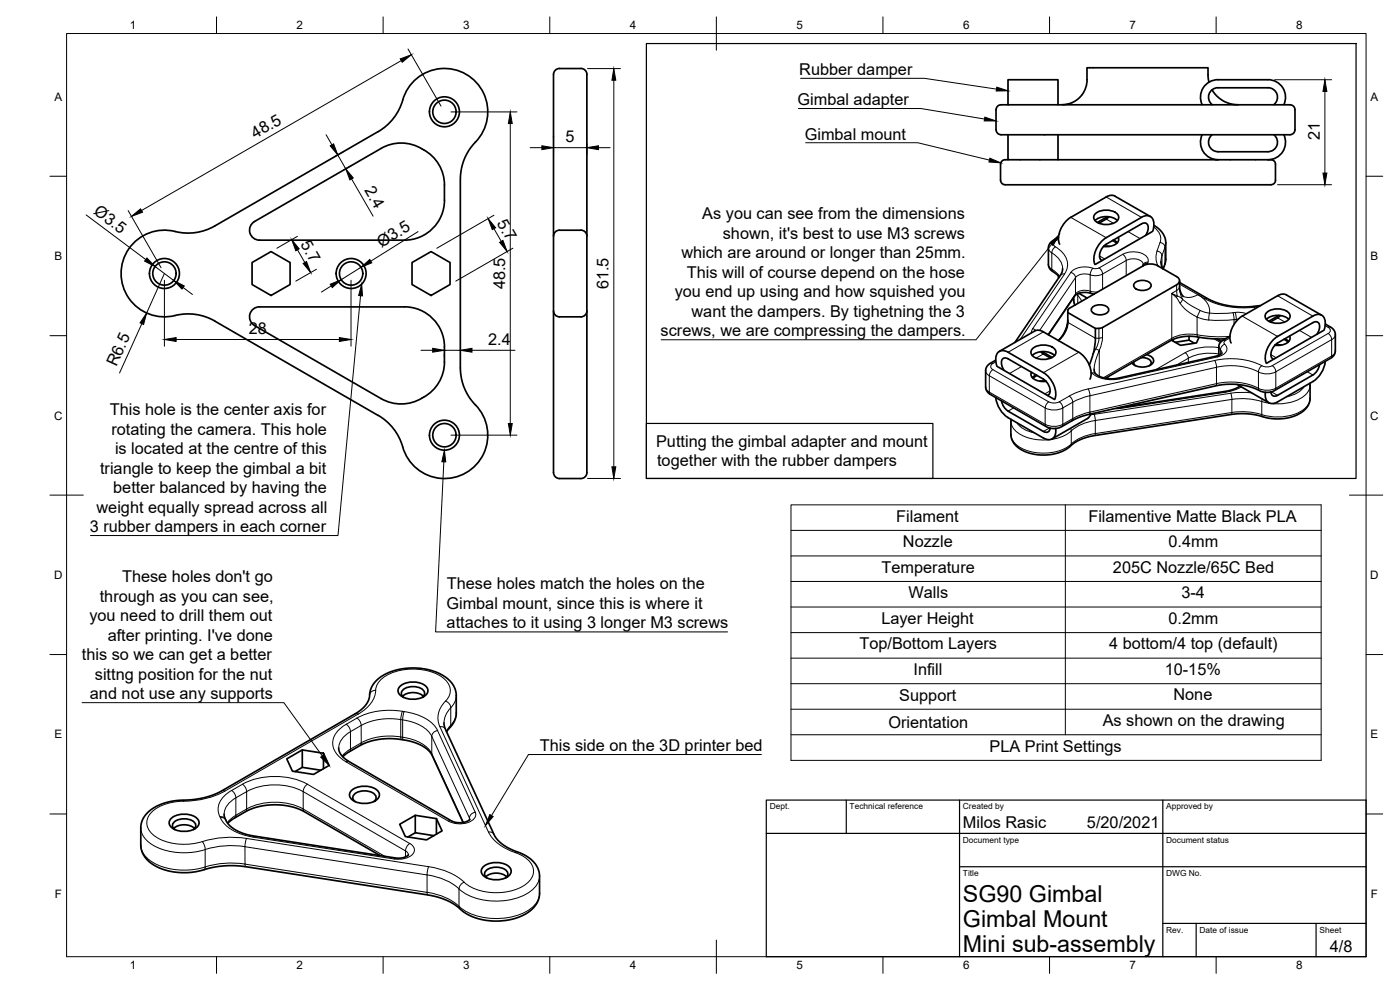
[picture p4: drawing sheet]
<svg xmlns="http://www.w3.org/2000/svg" width="420mm" height="297mm" viewBox="0 0 420 297" stroke-linecap="round" stroke-linejoin="round" font-family="sans-serif">
<!-- layer: Visible -->
<g fill="none" stroke="#000" stroke-width=".51">
<path d="M176.1 22.4v119.4M176.1 22.3a1.77 1.77 0 0 0-1.8-1.7l-6.4-.1a2.2 2.2 0 0 0-1.8 2.9v117.3a2.53 2.53 0 0 0 1.3 2.8l6.9 .1a1.81 1.81 0 0 0 1.8-1.8M299.5 31.7l.9-.3h85.7a2.05 2.05 0 0 1 2.5 1.5v6a2.06 2.06 0 0 1-2.5 1.5h-84.7a2.06 2.06 0 0 1-2.5-1.5v-6zM302.5 31.4v-7.5h15v7.5M321.7 30.8l-1.4 .5-1.6 .1M324.7 28.5l-1.3 1.3-1.7 1M360.8 31.4a5.3 5.3 0 0 1 4.7-7.5h15a5.2 5.2 0 0 1 4.8 7.5M362.8 24.7l-.2-1.5-.1-2.9h-36.3l-.1 5-.7 2-.7 1.2M363.7 27a9 9 0 0 0 7.8 4.4M363.8 31.4a2.85 2.85 0 0 1-1-3.2 2.85 2.85 0 0 1 2.7-1.9h15a2.83 2.83 0 0 1 2.7 1.9 2.83 2.83 0 0 1-.9 3.2M114.4 44.5a13.2 13.2 0 0 1 18.2 6.8l.4 1a24.9 24.9 0 0 1 .3 9.1 12 12 0 0 1-11.9 10.7h-43.5a3 3 0 0 1-2.9-2.3 3 3 0 0 1 1.4-3.3l38-22M302.5 40.4v7.5h63"/>
<path d="M302.5 47.9a1.83 1.83 0 0 0-2.2 1.4v4.8a1.95 1.95 0 0 0 2.3 1.3h77.8a1.93 1.93 0 0 0 2.4-1.3v-4.8a1.83 1.83 0 0 0-2.3-1.4M317.5 40.4v7.5M334.6 58.9l10.6 6M334.6 58.8l-.8-.2-1.3 .2-11.1 6.4a7.3 7.3 0 0 0-3.4 8.1M360.8 40.4a5.3 5.3 0 0 0 4.7 7.5M363.8 40.4a2.85 2.85 0 0 0-1 3.2 2.85 2.85 0 0 0 2.7 1.9h15a2.86 2.86 0 0 0 2.7-1.9 2.86 2.86 0 0 0-.9-3.2M365.5 47.9h15M385.3 40.4a5.3 5.3 0 0 1-4.8 7.5M75.6 78.8l5.7-3.3 5.8 3.3v6.6l-5.8 3.3-5.7-3.3zM123.7 78.8l5.7-3.3 5.7 3.3v6.6l-5.7 3.3-5.7-3.3zM167.9 69.1h6.4M167.9 69.1a1.81 1.81 0 0 0-1.8 1.8"/>
<path d="M174.3 69.1a1.81 1.81 0 0 1 1.8 1.8M317.7 71.3l-2.2 1.2-.8 1.3-.1 5.7 .7 1.4 2.6 2.2M328.6 66.2a5.3 5.3 0 0 1 6.7 0M328.8 64.1a5.2 5.2 0 0 1 6.7 .4 1.82 1.82 0 0 1-1.4 2.5 5.2 5.2 0 0 1-5.7-1.1 1.42 1.42 0 0 1 .4-1.8zM331.3 73.9h1.7M332 71.3a7.3 7.3 0 0 0-3.4 8.1M332.3 65l-3 1.7M332.8 65.1l-3 1.9M333.9 72.2l1.2 .8M334.2 72l1.1 .8M335.6 71.2a1.95 1.95 0 0 1-1.9 2.6l-2.5 .2M343.1 79.4l-.2 .4"/>
<path d="M343.2 79.7l-22.3 12.8-.4 .6M343.2 79.7l1.1-.4 1.3-.1 1.8 .5M343.8 70.6a2.66 2.66 0 0 0 .2-3.6l-.9-.1-.5 .3-10.6 6.1a3.7 3.7 0 0 0-1.6 4.6l.4 .3M345.8 69.5l-17 9.8M346 69.4a3.6 3.6 0 0 0-1.1-4.6 2.85 2.85 0 0 0-2.3 .4l-10.6 6.1M346.3 67.6l2.2 1.7 .8 1.2 .5 1.3 .1 6.2-.8 2.7M347.4 79.7l5.7 3.3a1.3 1.3 0 0 1 .9 1.2 1.3 1.3 0 0 1-.9 1.3l-22.2 12.8-2.2 .2v3M348.4 78.5l.6 2.1M75.8 92.9l1-.6 1.1-.2h43.5a12 12 0 0 1 12 12 22.8 22.8 0 0 1-.4 7.7 13.4 13.4 0 0 1-16.7 8.7l-1.9-.9-38-21.9a3 3 0 0 1-.6-4.8zM166.1 93.3a1.81 1.81 0 0 0 1.8 1.8h6.4a1.81 1.81 0 0 0 1.8-1.8M317.6 82.8l.1 .6M318.9 80.6l-.5 1.7-13.8 20.5"/>
<path d="M320.5 93.8a11.3 11.3 0 0 1-.3 4.7l-1.3 2.3M320.5 93.1v.7l8.2 4.7M320.5 96.1l-.3 1.7-.7 1.8-.8 1.3-1.1 1.3M322.2 89.3v1.1l.4 1.2M323.8 88l2.5 1.4M327.8 92.2a3.6 3.6 0 0 1 4.9 .4 1.58 1.58 0 0 1-1.7 1.8 2.81 2.81 0 0 1-3.5-1.4zM328.3 88.3l-1.9-.5-1.3-.1-1.4 .3-1 .6-8.1 11.9M340.6 84.9a3.6 3.6 0 0 1 4.8 .4 1.58 1.58 0 0 1-1.7 1.8 2.81 2.81 0 0 1-3.5-1.5zM354 84.8l8.6 4.9 3.9 1.5 2.7 .6 3.3 .3 5.8-.4M354 84.2l.2 3.1 .9 1.6M380.1 95.8a5.3 5.3 0 0 1 6.7 0M380.2 93.7a5.2 5.2 0 0 1 6.8 .4 1.82 1.82 0 0 1-1.5 2.6 5.2 5.2 0 0 1-5.6-1.2 1.42 1.42 0 0 1 .3-1.8z"/>
<path d="M383.8 94.7l-3 1.7M384.2 94.7l-2.9 1.9M396.6 94.6l-10.6-6.1-1.2-.3-1.4 .5-10.6 6.1a7.3 7.3 0 0 0-3.3 8.1M397.2 99.2l-17 9.7M397.4 99a3.6 3.6 0 0 0-1.1-4.6 2.85 2.85 0 0 0-2.3 .4l-10.6 6.2M397.7 97.2l2.2 1.4 .8 1.2v5.7l-.5 1.3-.7 .6-17.5 10-1.3 .3h-1.3l-3.6-1.5-3.5-.7-3.6-.2-2.8 .3-39.8 8.9-3.2 1.1-4.5 2.6-1.5 .4-1.5-.1-1.2-.3-17.1-9.9-.7-.7-.6-1.3 .1-5.7 .9-1.3 2-1.2M298.8 119.2a8.3 8.3 0 0 0 3.7 6.1l10.6 6.1a2.29 2.29 0 0 0 2.7 .3 2.29 2.29 0 0 0 1.1-2.5l-.1-.7M299.2 109.9a3.6 3.6 0 0 1 1-4.6 2.77 2.77 0 0 1 2.3 .4l10.6 6.1a7.3 7.3 0 0 1 3.4 8.1M299.3 110l17 9.8M299.9 105.4l10.6-6.1 1.2-.2 1.4 .5 10.7 6.1a7.3 7.3 0 0 1 3.3 8.1M301.3 111.1a2.66 2.66 0 0 1-.1-3.6l.8-.1 .5 .3 10.6 6.1a3.7 3.7 0 0 1 1.6 4.6l-.3 .2M309.6 111.7a1.95 1.95 0 0 0 1.8 2.5l2.6 .2"/>
<path d="M309.8 106.7a5.3 5.3 0 0 1 6.7 0M310 104.5a5.2 5.2 0 0 1 6.7 .5 1.82 1.82 0 0 1-1.5 2.5 5.2 5.2 0 0 1-5.6-1.1 1.42 1.42 0 0 1 .4-1.9zM311 112.5l-1.2 .8M311.3 112.7l-1.3 .8M312.3 105.5l3 1.9M312.8 105.5l3 1.7M313.9 114.3l-1.8 .1M318.9 100.8l-1.2 1.4M328.7 101.5a22.1 22.1 0 0 1-1.5 7.2l-.3 .9M332.2 113.2l.6 .5M340.2 108.6l.1 .6 .4 .5M342.5 107.3a2.68 2.68 0 0 1 3 1.4l-.5 1"/>
<path d="M344.1 106.4a1.93 1.93 0 0 1 1.9 2.5 4.6 4.6 0 0 1-6.3 0M352.1 101.8v.5M356.8 100.9v1.2l1.7 .9M356.8 102.1l-4.1 .6M359.9 101.2l-.8 1.7-4.8 .7-2.7-1.5M365.2 101.7l1.3 .8M366.7 105.9l-.5 .5-1.2 .5-30.4 6.7h-2.5l-2.2-.7-1.2-.9-.3-1.2M367.8 101.6h-4l-6.4-.7-2.1 .1-2 .4-2 .8-19.6 11.3M369.1 100.9l-2.3 1.4-.8 .9-.2 .7v2.7M371.3 115.3l9.5 5.5M372.2 115.9l-1.9 .9-2.3 .6-32.6 5M382.7 103.5h1.8"/>
<path d="M383.4 100.9a7.3 7.3 0 0 0-3.3 8.1M385.3 101.8l1.2 .9M385.6 101.6l1.2 .8M387 100.8a1.95 1.95 0 0 1-1.9 2.6l-2.5 .2M393.1 115v5l-.6 1.8-2 2-3.2 1.4-2 .4-2.8 .1-7.2-1.5h-4.2l-42.5 6.5-4.3 1.2-1.9 1-2.9 2.2-1.9 .8-1.9 .4-3.2 .2-2.5-.3-2.5-.8-2.3-1.4-1.1-1.3-.6-1.5-.1-5.4M394 112.5l-10.6 6.1a1.2 1.2 0 0 1-1.3 .2 1.2 1.2 0 0 1-.7-1.2M395.3 100.2a2.66 2.66 0 0 0 .1-3.6h-.9l-.5 .2-10.6 6.1a3.7 3.7 0 0 0-1.6 4.7l.4 .2M396 109.4l-.7 1.8-1.3 1.3M397.7 108.4a8.3 8.3 0 0 1-3.7 6.1l-10.6 6.1a2.28 2.28 0 0 1-2.6 .2 2.28 2.28 0 0 1-1.1-2.4l.1-.7M120.9 134.1a15.8 15.8 0 0 0-7.4-9.5l-49-28.3a16.6 16.6 0 0 0-13.2-1.4 13 13 0 0 1-14.9-14.1 13 13 0 0 1 17.2-11.1 16 16 0 0 0 10.9-1.9l49-28.3a16.6 16.6 0 0 0 7.8-10.7 13 13 0 0 1 19.6-5.8 13 13 0 0 1 1 20.5 15.9 15.9 0 0 0-3.7 10.3v56.6a16.5 16.5 0 0 0 5.3 12 13 13 0 0 1-4.2 19.7 13 13 0 0 1-18.4-8M300.6 120.2l.3 1.3 1.2 1.5 11 6.5M315.2 128.4a1.2 1.2 0 0 1-.7 1.2 1.2 1.2 0 0 1-1.3-.2"/>
<path d="M327.3 124.2l-.3 .8-.6 .6-10.6 6.1M340.2 121.3l-.8 .5M120.2 205.8a6.4 6.4 0 0 1 7.9 .4 1.89 1.89 0 0 1-1 2.9 6.4 6.4 0 0 1-7.3-.9 1.69 1.69 0 0 1 .4-2.4zM126.7 209.2a1.49 1.49 0 0 0 .7-1.5 1.49 1.49 0 0 0-1.1-1.2 4.6 4.6 0 0 0-5.8 1.1 1.43 1.43 0 0 0 .7 1.7M127.1 208.9a4.9 4.9 0 0 0-6.3 0M133.2 216.9l.5 1.9 15 32.4 1.4 1.5 1.9 1.5 5.1 2.2 2 1.2 1.6 1.6 .9 1.7 .3 1.8v5.6l-.4 1.9-1 1.7-1.2 1.3-3.2 1.8-3 .9-3.1 .4h-2.3l-2.9-.3-2.1-.6-2.1-.9-1.5-.9-2.6-2.1-1.9-1.1-4.3-1.5-57.2-8.9-4.6-.3-3.2 .3-6.5 1.5-2.3 .3-4.7-.2-3.8-1.1-2.3-1.3-1.7-1.4-1.3-2.1-.5-2 .2-6.7 .9-2.1 2-1.9 2-1.2 2.8-1.1 2.9-.5 4.1-.2 3.3-.5 3.6-1 2.5-1.2 41.1-23.8 1.5-1.2 1.2-1.6 .6-1.6 .3-2.2 1.1-1.9 1.8-1.8 2.8-1.5 1.9-.6 2.8-.6h4.5l2.6 .5 2.7 .9 2 1.1 1.6 1.2 1.1 1.6 .7 1.6 .1 7-.8 2.4-2.1 2.7M86.1 227.7l4.6-2.7 6.4 1 1.7 3.7-4.7 2.7-6.3-1zM90.7 225v5.2l5.6 .9M90.7 230.2l-2.2 1.3M97.1 226v4.6M101.6 224.4l.7 1.9 .9 1.1 1.4 1 30.9 17.9 1.3 .5 1.7 .1 1.5-.4 1-.7M102.9 227.1l1.3-1.2 4.7-2.7 2.5-.9 2.3-.5 3-.2 3.4 .2 3.7 .8 2.7 1.1 1.7 1.1 1.4 1.6 9.4 20.4"/>
<path d="M105.6 237.1a6.4 6.4 0 0 1 7.9 .4 1.89 1.89 0 0 1-.9 2.8 6.4 6.4 0 0 1-7.4-.8 1.69 1.69 0 0 1 .4-2.4zM51.5 245.4a6.4 6.4 0 0 1 7.9 .5 1.89 1.89 0 0 1-1 2.8 6.4 6.4 0 0 1-7.3-.9 1.69 1.69 0 0 1 .4-2.4zM58 248.9a1.49 1.49 0 0 0 .7-1.5 1.49 1.49 0 0 0-1.1-1.2 4.6 4.6 0 0 0-5.8 1.1 1.43 1.43 0 0 0 .7 1.6M58.4 248.6a4.9 4.9 0 0 0-6.3 0M67.2 244.3l.2 1 .7 1.4 1.3 1.4 2.4 1.5 3 1 43.9 6.8 2.6-.1 1.3-.8M68.3 247l1.6-1.3 3.7-2.1 3.3-1.4 4.7-.7 5.1 .4 2.3 .6 1.9 .8 23.2 13.4M112.2 240.5a1.49 1.49 0 0 0 .7-1.5 1.49 1.49 0 0 0-1.2-1.2 4.6 4.6 0 0 0-5.8 1.1 1.43 1.43 0 0 0 .7 1.6M120 247.3l4.6-2.7 6.4 1 1.7 3.7-4.7 2.7-6.4-1zM124.6 244.6v5.3l5.6 .8M124.6 249.9l-2.2 1.2M131 245.6v4.7M145.2 260a6.4 6.4 0 0 1 7.9 .4 1.89 1.89 0 0 1-1 2.8 6.4 6.4 0 0 1-7.4-.8 1.69 1.69 0 0 1 .5-2.4z"/>
<path d="M151.7 263.4a1.49 1.49 0 0 0 .7-1.5 1.49 1.49 0 0 0-1.1-1.2 4.6 4.6 0 0 0-5.8 1.1 1.43 1.43 0 0 0 .6 1.6M152.1 263.1a4.9 4.9 0 0 0-6.3 0"/>
<circle cx="133.4" cy="33.5" r="3.5"/>
<circle cx="133.4" cy="33.5" r="4.5"/>
<circle cx="49.3" cy="82.1" r="3.5"/>
<circle cx="49.4" cy="82.1" r="4.5"/>
<circle cx="105.4" cy="82.1" r="3.5"/>
<circle cx="105.4" cy="82.1" r="4.5"/>
<circle cx="133.4" cy="130.6" r="3.5"/>
<circle cx="133.4" cy="130.6" r="4.5"/>
</g>
<!-- layer: Visible Narrow -->
<g fill="none" stroke="#000" stroke-width=".3">
<path d="M332 59.1l10.6 6.1M314.6 79.3l.4 1 .7 .5M314.6 74.4l.4 .9 .7 .6M315.7 75.9v4.9M315.7 75.9a5.8 5.8 0 0 1 3.2 4.7M316.1 72.2l.7 .1M316.7 74.1l-.8 .9-.2 .9M316.7 74a5.8 5.8 0 0 1 3.3 7.4l-.5 .8M317.6 71.8l-.8 .4a.97 .97 0 0 0-.6 .9 .97 .97 0 0 0 .6 1M321.4 65.2l10.6 6.1M329.9 76.8l1.6 .9M332 65.7l2.1 1.3"/>
<path d="M336.9 76.3l-7.1 4.1 .9 1 .2 .8M336.9 76.3a6.3 6.3 0 0 1 7.4 1l.3 .9-.1 .5M336.9 76.3l.9 1 .2 .8M338 78.2l-7.1 4M338 78.2v4.5M338 78.2a4 4 0 0 1 5.1 .8v.4l.7-.7h.7M338.5 69.5l3.7 2.1M344.3 79.3l.1-.3-.7 .1-.7 .7M344.5 78.7l-.1 .3M346.2 68.1a4 4 0 0 1 2 4.7M347.3 75.3a1.6 1.6 0 0 1 1.4 1.4M347.3 75.3l-.4 1.9 .6 2.6"/>
<path d="M348.1 72.8l-.9 2.5M348.2 72.8a1.6 1.6 0 0 1 1.4 1.3M348.7 76.7v3.3M348.7 76.7l-.3 1.7M349.6 79.1v.3M349.6 79.1l-.5 1.6M349.6 74.2l-.9 2.5M349.6 74.2v4.9M349.9 77.7l-.3 1.3M349.9 72.9l-.3 1.3M309.9 98.6l1 .6M309.9 98.6l-.4 1.3"/>
<path d="M313.1 99.6l-10.6 6.1M315.7 80.8l.3 .7M315.7 80.8l1.3 1 1 1.1M319.5 82.2l-13.3 19.6M319.5 82.2h-.7l-.5 .4M319.6 99.3l.1 .1M320.5 96.1l-.4 2.1-1.2 2.6M320.5 96.7l8.2 4.8h1.1v-3M322.2 89.9l.5 1.6M322.8 88.2l-8.3 12.2M322.8 83.3l-10.8 15.8M322.8 83.3v4.9"/>
<path d="M322.8 88.2l-.2 .5M322.8 83.3l-.3-.8-1.1-.7-11.5 16.8M323.1 88.3l.4 .4M323.4 88.7v2.4M323.5 88.7l1.1 1.7M323.6 88l-.1 .7M326 89.3l.1 .2M327.2 82.5v4.9M327.2 87.4l.3 .6M327.2 87.4l2.3 .2M327.2 82.4a4.1 4.1 0 0 0-4.4 .9M327.2 87.4a4.1 4.1 0 0 0-4.4 .8"/>
<path d="M328 80.5l-.7 1.1-.1 .8M329.8 80.4l-1 .2a6.9 6.9 0 0 0-7.4 1.1M330.9 98.3v2.9M330.9 82.2v4.6M330.9 82.2l-1.8 .5-1.9-.2M353 89.2l1.1 1.7M353.1 85.5v1.7l-1.4 .8v13.5M353.3 88.8l-1.6-.8 1.3 1.2M353.3 88.8l.6 .2 1 .8M353.3 88.8l-.3 .4M353.9 86.3l.3 1.7 .7 1.7M354 85.9l-.4 .9a.78 .78 0 0 0-.4 1.2l.1 .8"/>
<path d="M354 85.3l7.5 4.3M354.1 90.9l2 2.2 3.2 2M354.9 89.8l2.5 1.8 2.8 1.5M354.9 89.7l-.8 1.2M355.1 88.9l1.7 .4 1.3-.3 1.4-.6a5.8 5.8 0 0 1 3.5 5.5M359.3 95.1l3.4 .9M359.3 95.1v5.4M360.2 93.1l2.8 .8M360.2 93.1l-.9 2M361.5 89.6a25.2 25.2 0 0 0 15 2.6M362.3 89.5l-.8 .1M363 93.9l-.2 2.1"/>
<path d="M370.1 93.8h.6l.3 2M370.1 93.8l-3.6 .3-3.5-.2M370.1 93.8l.3 2.1M370.4 95.9v1.4M370.4 95.9l-3.4 .2-4.2-.1M370.7 93.7h1.7l1.7 .4M371 95.8l-.6 .1M371 95.8v.6M371.6 95.8h-.6M372.8 94.9l10.6 6.1M376.3 91.9l.2 .3M377.7 92l-1.2 .2"/>
<path d="M383.4 95.4l2.2 1.2M383.4 88.7l10.6 6.2M390 99.1l3.6 2.1M397.7 97.7l.9 .5M398.6 98.2a.97 .97 0 0 1 .7 .9 .97 .97 0 0 1-.7 1M399.3 98.1l-.7 .1M295.8 111.2l.4 1 .7 .5M295.8 116.1l.2 .7 .9 .9M296.9 112.7l16.8 9.7v4.9M296.9 117.7l16.8 9.6M296.9 112.7v5M296.9 117.6l.3 .7"/>
<path d="M297.2 109l.8 .1M298 109.1a.97 .97 0 0 0-.7 .9 .97 .97 0 0 0 .7 .9l16.7 9.7M298 110.9l-.9 1-.2 .8M298.9 108.5l-.9 .6M306.6 110l-3.6 2.1M313.1 106.2l-2.1 1.2M314.9 105.7l1.6 .9M315.2 117.3l-1.6 .9M320.9 118.9l-3 1.7M320.9 118.9l.8 .9 .2 .9M323.7 105.7l-10.6 6.1M326.6 116.7a20.3 20.3 0 0 0-5.7 2.1"/>
<path d="M326.6 116.7l.5 2M327.1 118.8v4.9M327.1 118.7l-2.7 .8-2.4 1.2M327.4 111.7l.3 .2M327.4 111.9h.3M327.7 111.9h.6l.5 .2M327.7 111.9a9.5 9.5 0 0 0 8.4 1.8M328.4 110.8l.3-2.4 1.2-3.3v7.8M330.9 101.2l-1.1 .3a12.9 12.9 0 0 1-1.7 4.6M330.9 101.2l-.3 2.2-.7 1.7-1-.4M335.7 113.4l.4 .3M351.7 101.5l-20.6 11.9"/>
<path d="M351.7 101.5l-.3 .7M355.7 105.8l-8.9 5.2M355.7 105.8l.6 .6 .3 1.1M356.6 107.5l-3.5 2M356.6 107.5v1.2M359.3 100.4a11.8 11.8 0 0 0-7.6 1.1M359.3 100.4l.2 .7M359.3 100.4l4.8 .6 4.9-.1M364.4 101.7l1.8 1.1M364.5 108.2a21.4 21.4 0 0 1 14.2 1.5M365 106.9l.4 .2M365.1 115.1l-38 8.6"/>
<path d="M365.1 110.2l-38 8.6M365.1 110.2v4.9M365.1 115.1a19.2 19.2 0 0 1 12.6 1.4M365.1 110.2a19.2 19.2 0 0 1 12.6 1.4M365.1 115.1l-.2 .7M365.1 110.2l-.6-2-37.9 8.5M365.4 107.1l-29.3 6.6M365.8 106.2a14.1 14.1 0 0 0-9.2 1.3M365.8 104.3a16.1 16.1 0 0 0-10.1 1.5M365.8 104l.5 1M366.2 105v1.4M366.3 105l.4 .9"/>
<path d="M367 102.1l.7 .1M367.5 103.3l-1 .9-.2 .8M367.7 117.4l.2 .3M367.7 102.2l-.3 .2-.1 .6a2.05 2.05 0 0 1 .9 2.1 2.05 2.05 0 0 1-1.7 1.6l-1.1 .4M367.9 117.7l-31.8 4.9M369.1 101.4l-1.4 .8M369.4 118l-41 6.3M372.6 116.1l-2.5 1.1-2.2 .5M375.7 117.9l-3.2-.2-3.1 .3 .3 1.8a20.2 20.2 0 0 1 9 .7M377.7 111.6v4.9M377.7 116.5l.3 .7M378.7 109.7l-.8 1-.2 .9"/>
<path d="M378.8 119.7l-.1 .8M381.4 106.4l1.6 .9M381.6 117.6l1.8 1M381.8 109.7l.9 1 .2 .8M381.8 109.7l-1.5 .4-1.6-.4M382.9 111.6v4.9M382.9 116.5l-.3 .6M382.9 116.5a5.9 5.9 0 0 1-5.2 0M382.9 111.6a5.9 5.9 0 0 1-5.2 0M391.4 116a7.7 7.7 0 0 1-5.4 3.1M392.3 111.5l1.7 1M393.2 115.6a5.4 5.4 0 0 1-3.9 4.4 15.9 15.9 0 0 1-10.6 .5"/>
<path d="M393.2 119.5a5.4 5.4 0 0 1-3.9 4.5 15.9 15.9 0 0 1-10.6 .4M398.6 100.1l-16.8 9.6M398.6 100.1l.8 1 .3 .8M399.6 106.8l-16.7 9.7M399.6 101.9l-16.7 9.7M399.6 101.9v4.9M399.7 106.8l-.4 .7M400.8 100.4l-.2 .6-.9 .9M400.8 105.3l-.4 1-.7 .5M303.4 130.3a6 6 0 0 0 4.8 4.9 14.4 14.4 0 0 0 13.3-2M303.4 126.4a6 6 0 0 0 4.8 4.8 14.4 14.4 0 0 0 13.3-1.9M304.2 122.4l-1.7 1"/>
<path d="M305.2 126.8a7.7 7.7 0 0 0 5.3 3.1M313.7 127.3a5.9 5.9 0 0 0 5.3 0M313.7 127.3l.3 .7M314.7 120.6l1.6 .3 1.6-.3M314.7 120.6l-.6 .6-.4 1.2a5.9 5.9 0 0 0 5.3 0M315 128.4l-1.9 1.1M317.9 120.6l.9 1 .2 .8M319 122.4l2.9-1.7v4.9M319 122.4v4.9M319 127.3l-.3 .7M321.3 128.5l.2 .8M321.5 129.3v3.9"/>
<path d="M321.5 133.2l-.2 .6M321.9 125.6l-2.9 1.7M321.9 125.6l-.3 .7M327.1 123.6l-2.7 .9-2.4 1.1M327.1 123.6l-.2 .7M327.2 124.5l1.2-.2 .3 1.9M328.7 126.2a13.7 13.7 0 0 0-7.2 3.1M328.7 130.1a13.7 13.7 0 0 0-7.2 3.1M328.7 130.1l-.1 .6M328.7 126.2l41-6.4v4l-41 6.3M328.7 126.2v3.9M335.9 122.3l.2 .3"/>
<path d="M336.1 122.6h-1.6M338.9 121.6l-.6 .4M369.6 124.3l.1-.6a20.2 20.2 0 0 1 9 .7M378.7 120.5v3.9M378.7 124.4l.2 .6M105.2 219.5v5.3M105.2 219.5a6 6 0 0 0-3.5 4.9M105.2 219.5l-.5-1.5-.8-.7a6.2 6.2 0 0 0-3.8 7.1 7.6 7.6 0 0 0 3.8 4.2M106.6 214.2l.9 .1M107.1 215.4l.8 .8 .5 1.5M107.5 214.3l-40.1 23.1M108.4 217.7l-3.2 1.8"/>
<path d="M108.4 217.7v5.2M110.9 208.5l.6-1 1.2-.4a6.6 6.6 0 0 1 5-5.3 16.8 16.8 0 0 1 15.6 1.9 4.3 4.3 0 0 1 .4 6.7M112.8 207.1a9 9 0 0 1-5.3 7.1M120.3 215.9v5.2M120.3 215.9l.5 .1M120.3 215.9a18.7 18.7 0 0 0-11.9 1.8M120.8 213.4a16.1 16.1 0 0 1 9.6 4.3l.9 1.5M120.8 213.4l-.5 2.5M120.8 213.4a21.5 21.5 0 0 0-13.7 2l-3.2 1.9M120.8 216v5.2M120.8 216a11.1 11.1 0 0 1 8.8 4.9M121.3 213.5l-.5 2.5"/>
<path d="M131.3 219.2l11.3 24.5M131.3 219.2l-1.2 .6-.5 1.1M132 218.1l14.6 31.6M132 218l1.2 .2 .5 .6M133.7 210.4a6.7 6.7 0 0 0-1.7 7.7M133.7 210.4l1.1 .8 .5 1.1M135.3 212.4v5.2M135.3 217.6l-.3 .7M135.3 212.3l-1.4 1.9-.5 1.3-.1 1.4M135.3 217.6l-1.3 1.8M136.9 208.7l-.5 2.1-1.1 1.5M136.9 213.9l-.5 2.2-1.1 1.5"/>
<path d="M66.5 237.3l.9 .1M67.5 237.4a27.2 27.2 0 0 1-13.7 3 11.8 11.8 0 0 0-9.1 4.3 4.3 4.3 0 0 0 1.4 5.9 16.8 16.8 0 0 0 14.6 1.9M69.5 237.2a6.4 6.4 0 0 0-3.8 7l.3 .8M69.5 237.2l1 1.2 .3 1M70.8 239.4l3.2-1.9v5.2l-3.2 1.9zM70.8 239.4a6 6 0 0 0-3.5 4.9M72.7 235.3l1.1 1.2 .2 1a18.7 18.7 0 0 1 17 0M72.7 235.3l-3.2 1.9M91 237.5l30.7 17.8v1.8M91 237.5v5.2M92.3 235.3l30.7 17.8M92.3 235.3l-.9 .9-.4 1.3"/>
<path d="M92.3 235.3a21.6 21.6 0 0 0-19.6 0M103.9 228.6l30.7 17.8M104.8 228.5l-.9 .1M105.2 224.8l-1.4 .9-1.1 1.2M105.2 224.7l-.4 .9M108.4 222.9l-3.2 1.9M108.4 222.9l-.3 .8M120.3 221.1l.5 .1M120.3 221.1a18.7 18.7 0 0 0-11.9 1.8M120.3 221.1l.2 .8M120.8 221.2a11 11 0 0 1 8.8 5l.1 .4M120.8 221.2l.2 .8"/>
<path d="M129.6 220.9l11.3 24.5v.6M129.6 220.9v5.3l9.5 20.6M42.2 248.4a6.8 6.8 0 0 0 4.3 5.5 20.7 20.7 0 0 0 15.1 1M42.3 253.6a6.8 6.8 0 0 0 4.2 5.5 20.7 20.7 0 0 0 15.1 1M55.1 240.1v.3M60.7 252.5l.7 1.4 .2 1M61.6 254.9v5.2M66 245.1h.8l.8 .6M66 245l.1 .3 1.3 .3 .4 .5M66.1 245.3a11.6 11.6 0 0 0 8.6 5.6l1.3 .3M70.4 245.4l.4-.8-1.5 1.1-1.1 1.1M73.5 254v5.3l54.7 8.4v-5.2"/>
<path d="M73.5 254l54.7 8.5M73.5 254a26.6 26.6 0 0 0-11.9 .9M73.5 259.3a26.6 26.6 0 0 0-11.9 .8M73.5 259.3l.2 .7M74 251.6l54.6 8.4-.4 2.5M74 251.6l-.5 2.5M74 251.6a29.6 29.6 0 0 0-13.3 .9M74 242.7l-.3 .9M76 251.2l42.3 6.5M76.3 250.8l-.3 .3M91 242.7a18.7 18.7 0 0 0-17 0M91 242.7l.4 .9"/>
<path d="M91 242.7l24.5 14.2M118.6 257.4l-.3 .3M123 253.1a2.12 2.12 0 0 1 1.4 2.1 2.12 2.12 0 0 1-1.7 1.9l-2 .6h-2.4M123 253.1l-.4 .2a1.63 1.63 0 0 0-.1 2.9l.1 .3M135.5 246.3l-.9 .1M142.6 243.7a2.21 2.21 0 0 1-1.5 2.8 7.5 7.5 0 0 1-6.5-.1M142.6 243.7a1.73 1.73 0 0 0-1.6 2.1M148.3 250.4l-.9-.7h-.8a13.3 13.3 0 0 0 8.1 6.1M154.7 255.8a7.1 7.1 0 0 1 5.4 5.2 5.6 5.6 0 0 1-3.7 5.2 17.2 17.2 0 0 1-16.4-.9l-.7-.6M155.3 255.6l-.6 .2M61.6 260.1l-.3 .8M128.2 262.5a17.8 17.8 0 0 1 9.5 4.2"/>
<path d="M128.4 268.5l-.2-.8a17.8 17.8 0 0 1 9.5 4.2M128.6 260a20.1 20.1 0 0 1 10.7 4.7l-1.1 .8-.4 1.2M137.8 266.7v5.2M137.8 271.9l.2 .8M161.9 262.8a7 7 0 0 1-4.5 5.8 19.8 19.8 0 0 1-18.9-1.3l-.8-.6M161.9 268.1a7 7 0 0 1-4.5 5.7 19.8 19.8 0 0 1-18.9-1.2l-.7-.7"/>
</g>
<!-- layer: Border -->
<g fill="none" stroke="#000" stroke-width=".3">
<path d="M20 10.1h390v276.9h-390zM65 5.1v5M115 5.1v5M165 5.1v5M215 5.1v10M265 5.1v5M315 5.1v5M365 5.1v5M15 52.9h5M410 52.9h5M15 100.7h5M410 100.7h5"/>
<path d="M15 148.6h10M405 148.6h10M15 196.4h5M410 196.4h5M15 244.2h5M410 244.2h5M65 287v5M115 287v5M165 287v5M215 282.1v9.9M265 287v5M315 287v5"/>
<path d="M365 287v5"/>
</g>
<!-- layer: TitleBlock -->
<path d="M230 240.1h180v46.9h-180zM230 250h180M254 240.1v9.9M288 240.1v46.9M349 240.1v46.9M288 260.1h122M349 277.1h61M359 277.1v9.9M395 277.1v9.9" fill="none" stroke="#000" stroke-width=".36"/>
<!-- layer: Dimensions -->
<g fill="none" stroke="#000" stroke-width=".3">
<path d="M120.4 18.2l-77.9 45M122.4 14.7l10 17.1M135.3 33.6h19.9M153.1 37.1v90M166.1 39.5v6.8M176.3 20.6h9.9M184.2 24.1v116M382.5 23.9h17.1M397.6 27.4v24.5M97.9 40.4l1.7 3.1M101.4 46.5l2.4 4.2M103.1 45.5l-2.4 1.4"/>
<path d="M105.5 49.7l-2.4 1.3M105.5 53.7l6.5 11.2M159.1 44.3h3.5M166.1 44.3h10M176.1 43.1v3.2M179.6 44.3h3.5M383.4 55.4h16.2M25.8 64.5l18 13.4M38.5 63.2l9.8 17.1M46.5 80l5.7 4.2M89.3 70.9l-6.2 3.6M89.3 75l2.2 3.8"/>
<path d="M125.5 69.5l-14.2 8.9M148.2 64.6l-17.1 9.9M148.3 68.6l2.2 3.8M153.9 74.5l-17.1 9.9M42.6 97.1l-6.7 14.8M49.3 84.1v19.8M49.3 82.1l-5.3 11.8M54.9 86.3l2.9 2.1M95 80.8l-6.2 3.6M99.4 85.8l-2.9 1.8M105.3 84.1v19.8M108.3 80.2l-5.9 3.7"/>
<path d="M52.9 101.9h49M126.3 105.1h3.6M133.3 106.1v1M133.3 105.1h4.9M141.6 105.1h13M135.3 130.6h19.9M176.3 143.6h9.9"/>
</g>
<g fill="#000" stroke="#000" stroke-width=".3">
<path d="M120.1 17.7l3.3-1.3-2.7 2.3zM153.1 33.6l.6 3.5h-1.1zM184.2 20.6l.6 3.5h-1.2zM397.6 23.9l.6 3.5h-1.2zM99.1 43.8l1-.6 1.3 3.3zM103.8 50.7l2.2 2.7-1 .6zM162.6 43.7l3.5 .6-3.5 .6zM176.1 44.3l3.5-.6v1.2zM397 51.9h1.2l-.6 3.5zM39.5 64.9l2.7-2.2 .6 1zM44.1 77.4l2.4 2.6-3.1-1.7zM87.5 71.9l2.3 2.8-1 .5z"/>
<path d="M91 79l1-.5 1.2 3.3zM108.3 80.2l2.7-2.3 .6 1zM146.5 65.6l2.2 2.7-1 .6zM149.9 72.7l1-.6 1.3 3.4zM44 93.9l-.9 3.5-1.1-.5zM52.2 84.2l3.1 1.6-.7 .9zM99.1 85.3l3.3-1.4-2.7 2.4zM49.3 101.9l3.6-.6v1.2zM101.9 101.3l3.4 .6-3.4 .6zM129.9 104.5l3.4 .6-3.4 .6zM138.2 105.1l3.4-.6v1.2zM152.6 127.1h1.1l-.6 3.5z"/>
<path d="M183.6 140.1h1.2l-.6 3.5z"/>
</g>
<!-- layer: Annotations -->
<path d="M295.6 35.1l3.3 1.2h-3.5zM299.1 26.1l3.4 1.1-3.5 .1zM297.1 47.5l3.2 1.4-3.5-.3zM315.1 72.9l2.7-2.3-1.8 3.1zM108.5 85.2l.3 3.6-1.2-.1zM133.4 135.1l.4 3.5-1.2-.1zM96.2 227.2l1-.7 1.6 3.2zM147 244.4l1 .6-2.3 2.7z" fill="#000" stroke="#000" stroke-width=".3"/>
<path d="M239.6 32.6h36.8l19.1 3.1M240.3 23.5h37.1l21.7 3.2M241.8 42.8h33.6l21.5 5.2M315.6 73.3l-22.7 28.6h-94.5M108.2 88.7l-6.8 72h-74.3M133.2 138.6l-2.5 51h87.7M24.6 210.8h60.6l11.5 16M228.5 226.4h-69.9l-11.1 18.3" fill="none" stroke="#000" stroke-width=".3"/>
<!-- layer: BOM -->
<path d="M237.4 151.5h159.1v76.6h-159.1zM237.4 159.1h159.1M319.7 151.5v69M237.4 174.5h159.1M237.4 166.8h159.1M237.4 197.5h159.1M237.4 189.8h159.1M237.4 182.1h159.1M237.4 212.8h159.1M237.4 205.1h159.1M237.4 220.5h159.1" fill="none" stroke="#000" stroke-width=".3"/>
<!-- layer: Sketch2 -->
<path d="M194 13.1h213v130.5h-213z" fill="none" stroke="#000" stroke-width=".36"/>
<!-- layer: Sketch3 -->
<path d="M194 127h86v16.6h-86z" fill="none" stroke="#000" stroke-width=".36"/>
<g font-size="7">
<text x="289" y="270.6">SG90 Gimbal</text>
<text x="289" y="278.1">Gimbal Mount</text>
<text x="289" y="285.5">Mini sub-assembly</text>
</g>
<g font-size="4.9">
<text x="239.9" y="22.5">Rubber damper</text>
<text x="239.4" y="31.6">Gimbal adapter</text>
<text x="76.6" y="41.7" transform="rotate(-30 76.6 41.7)">48.5</text>
<text x="169.8" y="42.7">5</text>
<text x="241.5" y="42.1">Gimbal mount</text>
<text x="396.1" y="42" transform="rotate(-90 396.1 42)">21</text>
<text x="109.2" y="57.1" transform="rotate(60 109.2 57.1)">2.4</text>
<text x="27.9" y="64" transform="rotate(37 27.9 64)">Ø3.5</text>
<text x="210.8" y="65.8">As you can see from the dimensions</text>
<text x="149" y="66.8" transform="rotate(60 149 66.8)">5.7</text>
<text x="216.9" y="71.7">shown, it's best to use M3 screws</text>
<text x="90" y="73.1" transform="rotate(60 90 73.1)">5.7</text>
<text x="114.5" y="74.4" transform="rotate(-32 114.5 74.4)">Ø3.5</text>
<text x="204.5" y="77.5">which are around or longer than 25mm.</text>
<text x="206.2" y="83.4">This will of course depend on the hose</text>
<text x="151.6" y="86.8" transform="rotate(-90 151.6 86.8)">48.5</text>
<text x="182.7" y="86.8" transform="rotate(-90 182.7 86.8)">61.5</text>
<text x="202.5" y="89.2">you end up using and how squished you</text>
<text x="207.5" y="95.1">want the dampers. By tighetning the 3</text>
<text x="74.7" y="100.3">28</text>
<text x="198.3" y="100.9">screws, we are compressing the dampers.</text>
<text x="146.5" y="103.6">2.4</text>
<text x="34.9" y="110.3" transform="rotate(-66 34.9 110.3)">R6.5</text>
<text x="32.9" y="124.6">This hole is the center axis for</text>
<text x="33.5" y="130.5">rotating the camera. This hole</text>
<text x="34.5" y="136.4">is located at the centre of this</text>
<text x="196.9" y="134.1">Putting the gimbal adapter and mount</text>
<text x="30" y="142.2">triangle to keep the gimbal a bit</text>
<text x="197.2" y="139.9">together with the rubber dampers</text>
<text x="34" y="148">better balanced by having the</text>
<text x="29" y="153.9">weight equally spread across all</text>
<text x="26.9" y="159.7">3 rubber dampers in each corner</text>
<text x="269" y="156.5">Filament</text>
<text x="326.6" y="156.5">Filamentive Matte Black PLA</text>
<text x="271" y="164.1">Nozzle</text>
<text x="350.7" y="164.2">0.4mm</text>
<text x="264.6" y="171.8">Temperature</text>
<text x="334" y="171.9">205C Nozzle/65C Bed</text>
<text x="36.6" y="174.7">These holes don't go</text>
<text x="134.1" y="176.8">These holes match the holes on the</text>
<text x="272.6" y="179.5">Walls</text>
<text x="354.6" y="179.5">3-4</text>
<text x="30" y="180.5">through as you can see,</text>
<text x="134" y="182.7">Gimbal mount, since this is where it</text>
<text x="26.8" y="186.4">you need to drill them out</text>
<text x="134" y="188.6">attaches to it using 3 longer M3 screws</text>
<text x="264.5" y="187.1">Layer Height</text>
<text x="350.7" y="187.1">0.2mm</text>
<text x="32.3" y="192.2">after printing. I've done</text>
<text x="257.9" y="194.9">Top/Bottom Layers</text>
<text x="332.9" y="194.9">4 bottom/4 top (default)</text>
<text x="24.6" y="198.1">this so we can get a better</text>
<text x="28.5" y="204">sittng position for the nut</text>
<text x="274.2" y="202.5">Infill</text>
<text x="349.6" y="202.5">10-15%</text>
<text x="27" y="209.8">and not use any supports</text>
<text x="269.9" y="210.2">Support</text>
<text x="352.2" y="210.1">None</text>
<text x="266.6" y="218.4">Orientation</text>
<text x="330.9" y="217.9">As shown on the drawing</text>
<text x="162" y="225.4">This side on the 3D printer bed</text>
<text x="297" y="225.6">PLA Print Settings</text>
<text x="289" y="248.5">Milos Rasic</text>
<text x="326.2" y="248.5">5/20/2021</text>
<text x="399.1" y="285.7">4/8</text>
</g>
<g font-size="3.5">
<text x="39" y="8.8">1</text>
<text x="89" y="8.8">2</text>
<text x="139" y="8.8">3</text>
<text x="189" y="8.8">4</text>
<text x="239" y="8.8">5</text>
<text x="289" y="8.8">6</text>
<text x="339" y="8.8">7</text>
<text x="389" y="8.8">8</text>
<text x="16.3" y="30.2">A</text>
<text x="411.3" y="30.2">A</text>
<text x="16.3" y="78">B</text>
<text x="411.3" y="78">B</text>
<text x="16.2" y="125.9">C</text>
<text x="411.2" y="125.9">C</text>
<text x="16.2" y="173.7">D</text>
<text x="411.2" y="173.7">D</text>
<text x="16.3" y="221.6">E</text>
<text x="411.3" y="221.6">E</text>
<text x="16.4" y="269.4">F</text>
<text x="411.4" y="269.4">F</text>
<text x="39" y="290.8">1</text>
<text x="89" y="290.8">2</text>
<text x="139" y="290.8">3</text>
<text x="189" y="290.8">4</text>
<text x="239" y="290.8">5</text>
<text x="289" y="290.8">6</text>
<text x="339" y="290.8">7</text>
<text x="389" y="290.8">8</text>
</g>
<g font-size="2.5">
<text x="231" y="242.9">Dept.</text>
<text x="255" y="242.9">Technical reference</text>
<text x="289" y="242.9">Created by</text>
<text x="350" y="242.9">Approved by</text>
<text x="289" y="252.8">Document type</text>
<text x="350" y="252.8">Document status</text>
<text x="289" y="262.9">Title</text>
<text x="350" y="262.9">DWG No.</text>
<text x="350" y="279.9">Rev.</text>
<text x="360" y="279.9">Date of issue</text>
<text x="396" y="279.9">Sheet</text>
</g>
</svg>
